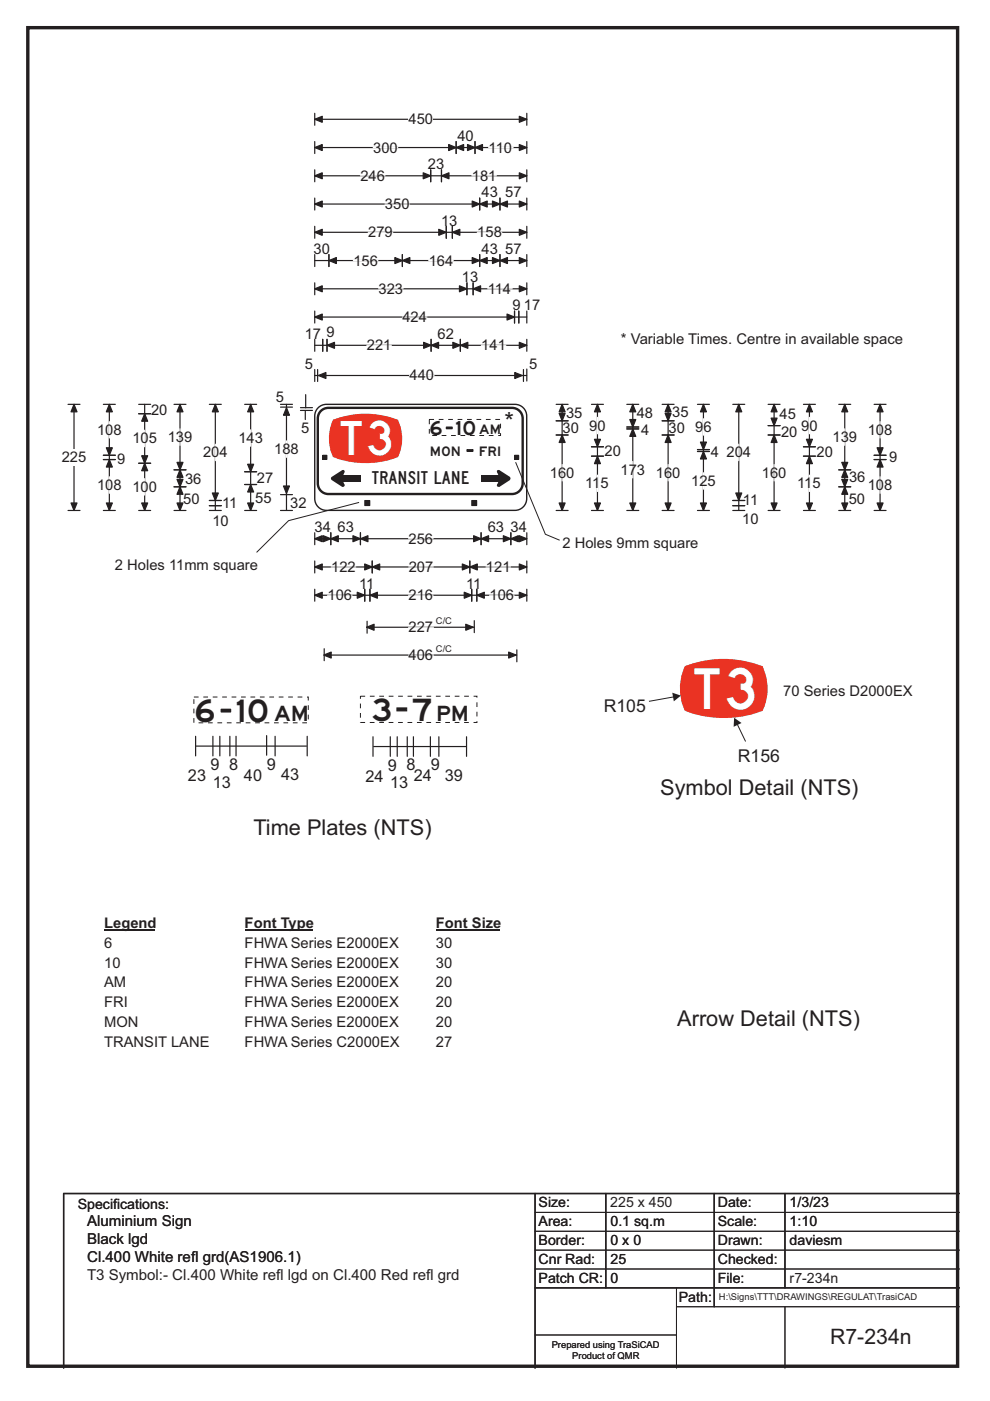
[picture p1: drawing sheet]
<svg xmlns="http://www.w3.org/2000/svg" width="210mm" height="297mm" viewBox="0 0 210 297" stroke-linecap="round" stroke-linejoin="round" font-family="sans-serif">
<path d="M5.9 5.9h197.2v283.8h-197.2z" fill="none" stroke="#231f20" stroke-width=".72"/>
<path d="M66.8 25.3h44.9M66.8 24v2.6M111.7 24v2.6" fill="none" stroke="#231f20" stroke-width=".25"/>
<g fill="#231f20" stroke="#231f20" stroke-width=".25">
<path d="M66.8 25.3l1.5-.6v1.2z" fill-rule="evenodd"/>
<path d="M110.1 24.7l1.6 .6-1.6 .6z" fill-rule="evenodd"/>
</g>
<path d="M86.7 23.6h5.2v3.4h-5.2z" fill="#fff"/>
<g fill="none" stroke="#231f20" stroke-width=".25">
<path d="M66.8 31.3h44.9M66.8 30v2.6M66.8 36v2.5M66.8 37.3h44.9M91.4 36v2.5M93.6 36v2.5M96.8 30v2.6M100.8 30v2.6M111.7 30v2.6M111.7 36v2.5M66.8 42v2.5M66.8 48v2.5"/>
<path d="M66.8 54v2.5M66.8 60v2.5M66.8 43.3h44.9M66.8 49.3h44.9M66.8 55.2h44.9M69.8 54v2.5M85.3 54v2.5M94.7 48v2.5M95.9 48v2.5M99 60v2.5M100.3 60v2.5M101.7 42v2.5"/>
<path d="M101.7 54v2.5M106 42v2.5M106 54v2.5M111.7 42v2.5M111.7 48v2.5M111.7 54v2.5M111.7 60v2.5M66.8 66v2.5M66.8 71.9v2.6M66.8 61.2h44.9M66.8 67.2h44.9M66.8 73.2h44.9"/>
<path d="M68.5 71.9v2.6M69.4 71.9v2.6M91.4 71.9v2.6M97.6 71.9v2.6M109.1 66v2.5M110 66v2.5M111.7 66v2.5M111.7 71.9v2.6M14.4 85.7h2.6M15.7 85.7v22.5M14.4 108.2h2.6M66.8 113v2.5"/>
<path d="M66.8 118.9v2.6M66.8 114.2h44.9M70.2 113v2.5M76.5 113v2.5M78.9 118.9v2.6M99.6 118.9v2.6M102 113v2.5M108.3 113v2.5M111.7 113v2.5M111.7 118.9v2.6M66.8 124.9v2.6M66.8 120.2h44.9"/>
<path d="M66.8 126.2h44.9M77.4 124.9v2.6M78.5 124.9v2.6M100.1 124.9v2.6M101.1 124.9v2.6M111.7 124.9v2.6"/>
</g>
<g fill="#231f20" stroke="#231f20" stroke-width=".25">
<path d="M96.8 31.3l1.5-.7v1.3z" fill-rule="evenodd"/>
<path d="M99.2 30.6l1.6 .7-1.6 .6z" fill-rule="evenodd"/>
<path d="M66.8 31.3l1.5-.7v1.3z" fill-rule="evenodd"/>
<path d="M95.2 30.6l1.6 .7-1.6 .6z" fill-rule="evenodd"/>
<path d="M100.8 31.3l1.5-.7v1.3z" fill-rule="evenodd"/>
<path d="M110.1 30.6l1.6 .7-1.6 .6z" fill-rule="evenodd"/>
<path d="M66.8 37.3l1.5-.7v1.3z" fill-rule="evenodd"/>
<path d="M89.8 36.6l1.6 .7-1.6 .6z" fill-rule="evenodd"/>
<path d="M93.6 37.3l1.6-.7v1.3z" fill-rule="evenodd"/>
<path d="M110.1 36.6l1.6 .7-1.6 .6z" fill-rule="evenodd"/>
<path d="M101.7 43.3l1.6-.7v1.3z" fill-rule="evenodd"/>
<path d="M104.5 42.6l1.5 .7-1.5 .6z" fill-rule="evenodd"/>
<path d="M66.8 43.3l1.5-.7v1.3z" fill-rule="evenodd"/>
<path d="M100.2 42.6l1.5 .7-1.5 .6z" fill-rule="evenodd"/>
<path d="M106 43.3l1.6-.7v1.3z" fill-rule="evenodd"/>
<path d="M110.1 42.6l1.6 .7-1.6 .6z" fill-rule="evenodd"/>
<path d="M66.8 49.3l1.5-.7v1.3z" fill-rule="evenodd"/>
<path d="M93.1 48.6l1.6 .7-1.6 .6z" fill-rule="evenodd"/>
<path d="M95.9 49.3l1.6-.7v1.3z" fill-rule="evenodd"/>
<path d="M110.1 48.6l1.6 .7-1.6 .6z" fill-rule="evenodd"/>
<path d="M69.8 55.2l1.6-.6v1.3z" fill-rule="evenodd"/>
<path d="M83.8 54.6l1.5 .6-1.5 .7z" fill-rule="evenodd"/>
<path d="M85.3 55.2l1.6-.6v1.3z" fill-rule="evenodd"/>
<path d="M100.2 54.6l1.5 .6-1.5 .7z" fill-rule="evenodd"/>
<path d="M101.7 55.2l1.6-.6v1.3z" fill-rule="evenodd"/>
<path d="M104.5 54.6l1.5 .6-1.5 .7z" fill-rule="evenodd"/>
<path d="M106 55.2l1.6-.6v1.3z" fill-rule="evenodd"/>
<path d="M110.1 54.6l1.6 .6-1.6 .7z" fill-rule="evenodd"/>
<path d="M66.8 61.2l1.5-.6v1.3z" fill-rule="evenodd"/>
<path d="M97.4 60.6l1.6 .6-1.6 .7z" fill-rule="evenodd"/>
<path d="M100.3 61.2l1.6-.6v1.3z" fill-rule="evenodd"/>
<path d="M110.1 60.6l1.6 .6-1.6 .7z" fill-rule="evenodd"/>
<path d="M66.8 67.2l1.5-.6v1.3z" fill-rule="evenodd"/>
<path d="M107.5 66.6l1.6 .6-1.6 .7z" fill-rule="evenodd"/>
<path d="M69.4 73.2l1.5-.6v1.2z" fill-rule="evenodd"/>
<path d="M89.8 72.6l1.6 .6-1.6 .6z" fill-rule="evenodd"/>
<path d="M91.4 73.2l1.6-.6v1.2z" fill-rule="evenodd"/>
<path d="M96.1 72.6l1.5 .6-1.5 .6z" fill-rule="evenodd"/>
<path d="M97.6 73.2l1.6-.6v1.2z" fill-rule="evenodd"/>
<path d="M110.1 72.6l1.6 .6-1.6 .6z" fill-rule="evenodd"/>
<path d="M70.2 114.2l1.6-.6v1.3z" fill-rule="evenodd"/>
<path d="M74.9 113.6l1.6 .6-1.6 .7z" fill-rule="evenodd"/>
<path d="M66.8 114.2l1.5-.6v1.3z" fill-rule="evenodd"/>
<path d="M68.6 113.6l1.6 .6-1.6 .7z" fill-rule="evenodd"/>
<path d="M76.5 114.2l1.5-.6v1.3z" fill-rule="evenodd"/>
<path d="M100.5 113.6l1.5 .6-1.5 .7z" fill-rule="evenodd"/>
<path d="M102 114.2l1.6-.6v1.3z" fill-rule="evenodd"/>
<path d="M106.8 113.6l1.5 .6-1.5 .7z" fill-rule="evenodd"/>
<path d="M108.3 114.2l1.6-.6v1.3z" fill-rule="evenodd"/>
<path d="M110.1 113.6l1.6 .6-1.6 .7z" fill-rule="evenodd"/>
<path d="M78.9 120.2l1.6-.6v1.2z" fill-rule="evenodd"/>
<path d="M98.1 119.6l1.5 .6-1.5 .6z" fill-rule="evenodd"/>
<path d="M66.8 120.2l1.5-.6v1.2z" fill-rule="evenodd"/>
<path d="M77.4 119.6l1.5 .6-1.5 .6z" fill-rule="evenodd"/>
<path d="M99.6 120.2l1.6-.6v1.2z" fill-rule="evenodd"/>
<path d="M110.1 119.6l1.6 .6-1.6 .6z" fill-rule="evenodd"/>
<path d="M66.8 126.2l1.5-.6v1.2z" fill-rule="evenodd"/>
<path d="M75.8 125.6l1.6 .6-1.6 .6z" fill-rule="evenodd"/>
<path d="M78.5 126.2l1.5-.6v1.2z" fill-rule="evenodd"/>
<path d="M98.5 125.6l1.6 .6-1.6 .6z" fill-rule="evenodd"/>
<path d="M101.1 126.2l1.6-.6v1.2z" fill-rule="evenodd"/>
<path d="M110.1 125.6l1.6 .6-1.6 .6z" fill-rule="evenodd"/>
<path d="M15.7 85.7l.6 1.6h-1.2z" fill-rule="evenodd"/>
<path d="M15.1 106.6h1.2l-.6 1.6z" fill-rule="evenodd"/>
</g>
<g fill="none" stroke="#fff" stroke-width=".25">
<path d="M76.5 37.3h5.2M79.2 31.3h5.2M100.1 37.3h5.2M103.6 31.3h5.2M74.9 55.2h5.3M78.1 49.3h5.2M81.7 43.3h5.2M90.9 55.2h5.2M101.2 49.3h5.2M77.8 73.2h5.2M80.3 61.2h5.2M85.3 67.2h5.2"/>
<path d="M102.1 73.2h5.2M103.4 61.2h5.2M86.7 114.2h5.2M69.5 126.2h5.2M70.2 120.2h5.3M86.7 126.2h5.2M86.7 120.2h5.2M103.1 120.2h5.2M103.8 126.2h5.2"/>
</g>
<path d="M13.1 95.2h5.2v3.5h-5.2z" fill="#fff"/>
<g fill="none" stroke="#231f20" stroke-width=".25">
<path d="M21.9 96.5h2.6M21.9 97.4h2.6M21.9 85.7h2.6M23.2 85.7v22.5M29.4 85.7h2.6M29.4 87.7h2.6M29.4 98.2h2.6M30.7 85.7v22.5M36.9 85.7h2.5M36.9 99.6h2.5M38.2 85.7v22.5M44.4 85.7h2.5"/>
<path d="M45.7 85.7v22.5M51.9 85.7h2.5M53.2 85.7v22.5M118 85.7h2.5M118 89.2h2.5M118 92.2h2.5M119.2 85.7v22.5M125.5 85.7h2.5M125.5 94.7h2.5M125.5 96.7h2.5M126.7 85.7v22.5M132.9 85.7h2.6"/>
<path d="M132.9 90.5h2.6M132.9 90.9h2.6M134.2 85.7v22.5M140.4 85.7h2.6M140.4 89.2h2.6M140.4 92.2h2.6M141.7 85.7v22.5M147.9 85.7h2.6M147.9 95.3h2.6M147.9 95.7h2.6M149.2 85.7v22.5M155.4 85.7h2.6"/>
<path d="M156.7 85.7v22.5M162.9 85.7h2.6M162.9 92.2h2.6M162.9 90.2h2.6M164.2 85.7v22.5M170.4 85.7h2.6M170.4 94.7h2.6M170.4 96.7h2.6M171.7 85.7v22.5M177.9 85.7h2.5M177.9 99.6h2.5M179.2 85.7v22.5"/>
<path d="M185.4 96.5h2.5M185.4 97.4h2.5M185.4 85.7h2.5M186.7 85.7v22.5M21.9 108.2h2.6M29.4 108.2h2.6M36.9 108.2h2.5M36.9 103.2h2.5M44.4 108.2h2.5M44.4 106.1h2.5M44.4 107.2h2.5M51.9 108.2h2.5"/>
<path d="M51.9 100h2.5M51.9 102.7h2.5M118 108.2h2.5M125.5 108.2h2.5M132.9 108.2h2.6M140.4 108.2h2.6M147.9 108.2h2.6M155.4 108.2h2.6M155.4 106.1h2.6M155.4 107.2h2.6M162.9 108.2h2.6M170.4 108.2h2.6"/>
<path d="M177.9 108.2h2.5M177.9 103.2h2.5M185.4 108.2h2.5"/>
</g>
<g fill="#231f20" stroke="#231f20" stroke-width=".25">
<path d="M23.2 85.7l.6 1.6h-1.2z" fill-rule="evenodd"/>
<path d="M22.6 94.9h1.2l-.6 1.6z" fill-rule="evenodd"/>
<path d="M23.2 97.4l.6 1.6h-1.2z" fill-rule="evenodd"/>
<path d="M22.6 106.6h1.2l-.6 1.6z" fill-rule="evenodd"/>
<path d="M30.7 87.7l.6 1.6h-1.3z" fill-rule="evenodd"/>
<path d="M30 96.6h1.3l-.6 1.6z" fill-rule="evenodd"/>
<path d="M30.7 98.2l.6 1.6h-1.3z" fill-rule="evenodd"/>
<path d="M30 106.6h1.3l-.6 1.6z" fill-rule="evenodd"/>
<path d="M38.2 99.6l.6 1.6h-1.3z" fill-rule="evenodd"/>
<path d="M37.5 101.6h1.3l-.6 1.6z" fill-rule="evenodd"/>
<path d="M38.2 85.7l.6 1.6h-1.3z" fill-rule="evenodd"/>
<path d="M37.5 98h1.3l-.6 1.6z" fill-rule="evenodd"/>
<path d="M38.2 103.2l.6 1.6h-1.3z" fill-rule="evenodd"/>
<path d="M37.5 106.6h1.3l-.6 1.6z" fill-rule="evenodd"/>
<path d="M45.7 85.7l.6 1.6h-1.3z" fill-rule="evenodd"/>
<path d="M45 104.5h1.3l-.6 1.6z" fill-rule="evenodd"/>
<path d="M53.2 85.7l.6 1.6h-1.3z" fill-rule="evenodd"/>
<path d="M52.5 98.4h1.3l-.6 1.6z" fill-rule="evenodd"/>
<path d="M53.2 102.7l.6 1.6h-1.3z" fill-rule="evenodd"/>
<path d="M52.5 106.6h1.3l-.6 1.6z" fill-rule="evenodd"/>
<path d="M119.2 85.7l.7 1.6h-1.3z" fill-rule="evenodd"/>
<path d="M118.6 87.6h1.3l-.7 1.6z" fill-rule="evenodd"/>
<path d="M119.2 92.2l.7 1.6h-1.3z" fill-rule="evenodd"/>
<path d="M118.6 106.6h1.3l-.7 1.6z" fill-rule="evenodd"/>
<path d="M126.7 85.7l.7 1.6h-1.3z" fill-rule="evenodd"/>
<path d="M126.1 93.1h1.3l-.7 1.6z" fill-rule="evenodd"/>
<path d="M126.7 96.7l.7 1.6h-1.3z" fill-rule="evenodd"/>
<path d="M126.1 106.6h1.3l-.7 1.6z" fill-rule="evenodd"/>
<path d="M134.2 85.7l.7 1.6h-1.3z" fill-rule="evenodd"/>
<path d="M133.6 88.9h1.3l-.7 1.6z" fill-rule="evenodd"/>
<path d="M134.2 90.9l.7 1.6h-1.3z" fill-rule="evenodd"/>
<path d="M133.6 106.6h1.3l-.7 1.6z" fill-rule="evenodd"/>
<path d="M141.7 85.7l.6 1.6h-1.2z" fill-rule="evenodd"/>
<path d="M141.1 87.6h1.2l-.6 1.6z" fill-rule="evenodd"/>
<path d="M141.7 92.2l.6 1.6h-1.2z" fill-rule="evenodd"/>
<path d="M141.1 106.6h1.2l-.6 1.6z" fill-rule="evenodd"/>
<path d="M149.2 85.7l.6 1.6h-1.2z" fill-rule="evenodd"/>
<path d="M148.6 93.7h1.2l-.6 1.6z" fill-rule="evenodd"/>
<path d="M149.2 95.7l.6 1.6h-1.2z" fill-rule="evenodd"/>
<path d="M148.6 106.6h1.2l-.6 1.6z" fill-rule="evenodd"/>
<path d="M156.7 85.7l.6 1.6h-1.2z" fill-rule="evenodd"/>
<path d="M156.1 104.5h1.2l-.6 1.6z" fill-rule="evenodd"/>
<path d="M164.2 85.7l.6 1.6h-1.2z" fill-rule="evenodd"/>
<path d="M163.6 88.7h1.2l-.6 1.5z" fill-rule="evenodd"/>
<path d="M164.2 92.2l.6 1.6h-1.2z" fill-rule="evenodd"/>
<path d="M163.6 106.6h1.2l-.6 1.6z" fill-rule="evenodd"/>
<path d="M171.7 85.7l.6 1.6h-1.3z" fill-rule="evenodd"/>
<path d="M171 93.1h1.3l-.6 1.6z" fill-rule="evenodd"/>
<path d="M171.7 96.7l.6 1.6h-1.3z" fill-rule="evenodd"/>
<path d="M171 106.6h1.3l-.6 1.6z" fill-rule="evenodd"/>
<path d="M179.2 99.6l.6 1.6h-1.3z" fill-rule="evenodd"/>
<path d="M178.5 101.6h1.3l-.6 1.6z" fill-rule="evenodd"/>
<path d="M179.2 85.7l.6 1.6h-1.3z" fill-rule="evenodd"/>
<path d="M178.5 98h1.3l-.6 1.6z" fill-rule="evenodd"/>
<path d="M179.2 103.2l.6 1.6h-1.3z" fill-rule="evenodd"/>
<path d="M178.5 106.6h1.3l-.6 1.6z" fill-rule="evenodd"/>
<path d="M186.7 85.7l.6 1.6h-1.3z" fill-rule="evenodd"/>
<path d="M186 94.9h1.3l-.6 1.6z" fill-rule="evenodd"/>
<path d="M186.7 97.4l.6 1.6h-1.3z" fill-rule="evenodd"/>
<path d="M186 106.6h1.3l-.6 1.6z" fill-rule="evenodd"/>
</g>
<g fill="none" stroke="#fff" stroke-width=".25">
<path d="M23.2 89.4v3.5M30.7 91.2v3.5M38.2 90.9v3.5M45.7 94.2v3.5M53.2 91.1v3.5M119.2 98.5v3.5M126.7 88.5v3.5M134.2 97.8v3.5M141.7 98.5v3.5M149.2 88.8v3.5M156.7 94.2v3.5M164.2 98.5v3.5"/>
<path d="M171.7 88.5v3.5M179.2 90.9v3.5M186.7 89.4v3.5M23.2 101.1v3.5M30.7 101.5v3.5M126.7 100.7v3.5M149.2 100.2v3.5M171.7 100.7v3.5M186.7 101.1v3.5"/>
</g>
<path d="M22.1 194h10.7v3.5h-10.7z" fill="#fff"/>
<path d="M22.1 197.3h10.7" fill="none" stroke="#231f20" stroke-width=".32"/>
<path d="M51.9 194h14.4v3.5h-14.4z" fill="#fff"/>
<path d="M51.9 197.3h14.4" fill="none" stroke="#231f20" stroke-width=".32"/>
<path d="M92.4 194h13.5v3.5h-13.5z" fill="#fff"/>
<path d="M92.4 197.3h13.5" fill="none" stroke="#231f20" stroke-width=".32"/>
<g fill="#fff">
<path d="M22.1 198.2h1.7v3.4h-1.7z"/>
<path d="M51.9 198.2h32.9v3.4h-32.9z"/>
<path d="M92.4 198.2h3.5v3.4h-3.5z"/>
<path d="M22.1 202.3h3.5v3.5h-3.5z"/>
<path d="M51.9 202.3h32.9v3.5h-32.9z"/>
<path d="M92.4 202.3h3.5v3.5h-3.5z"/>
<path d="M22 206.5h4.7v3.5h-4.7z"/>
<path d="M51.9 206.5h32.9v3.5h-32.9z"/>
<path d="M92.4 206.5h3.5v3.5h-3.5z"/>
<path d="M22.1 210.7h5v3.5h-5z"/>
<path d="M51.9 210.7h32.9v3.5h-32.9z"/>
<path d="M92.4 210.7h3.5v3.5h-3.5z"/>
<path d="M22.1 214.9h7.2v3.5h-7.2z"/>
<path d="M51.9 214.9h32.9v3.5h-32.9z"/>
<path d="M92.4 214.9h3.5v3.5h-3.5z"/>
<path d="M22.1 219.1h22.3v3.5h-22.3z"/>
<path d="M51.9 219.1h33.1v3.5h-33.1z"/>
<path d="M92.4 219.1h3.5v3.5h-3.5z"/>
</g>
<path d="M67.3 86.7a2.47 2.47 0 0 1 1.9-1h40a2.49 2.49 0 0 1 2.5 2.5v17.5a2.5 2.5 0 0 1-2.5 2.5h-40a2.48 2.48 0 0 1-2.4-2.5v-17.5v-.6z" fill-rule="evenodd" fill="#fff" stroke="#fff" stroke-width=".21"/>
<path d="M67.3 86.7a2.47 2.47 0 0 1 1.9-1h40a2.49 2.49 0 0 1 2.5 2.5v17.5a2.5 2.5 0 0 1-2.5 2.5h-40a2.48 2.48 0 0 1-2.4-2.5v-17.5v-.6z" fill="none" stroke="#231f20" stroke-width=".3"/>
<g fill="#231f20">
<path d="M70.3 101.1l2.3-1.4 .5 .3-.3 .7v1.5l.3 .7-.5 .4-2.3-1.5z" fill-rule="evenodd"/>
<path d="M105.4 100l.5-.3 2.3 1.4v.7l-2.3 1.5-.5-.4 .3-.7v-1.5z" fill-rule="evenodd"/>
<circle cx="72.8" cy="99.9" r=".3"/>
<circle cx="70.5" cy="101.4" r=".3"/>
<circle cx="72.8" cy="102.9" r=".3"/>
<circle cx="105.7" cy="102.9" r=".3"/>
<circle cx="108" cy="101.4" r=".3"/>
<circle cx="105.7" cy="99.9" r=".3"/>
</g>
<g fill="#231f20">
<path d="M72.8 100.7h3.7v1.5h-3.7z"/>
<path d="M102 100.7h3.7v1.5h-3.7z"/>
</g>
<path d="M70.6 89a19 19 0 0 1 13.8 0 9.2 9.2 0 0 1 0 7.9 19.1 19.1 0 0 1-13.8 0 9.4 9.4 0 0 1 0-7.9z" fill-rule="evenodd" fill="#ea3323"/>
<path d="M77.4 106.1h1v1.1h-1z" fill="#231f20"/>
<path d="M77.4 106.1h1v1.1h-1z" fill="none" stroke="#231f20" stroke-width=".21"/>
<path d="M100.1 106.1h1v1.1h-1z" fill="#231f20"/>
<path d="M100.1 106.1h1v1.1h-1z" fill="none" stroke="#231f20" stroke-width=".21"/>
<path d="M94.7 90.6h1.2v.3h-1.2z" fill="#231f20"/>
<path d="M94.7 90.5h1.2v.4h-1.2z" fill="none" stroke="#231f20" stroke-width=".21"/>
<path d="M99.1 95.3h1.2v.4h-1.2z" fill="#231f20"/>
<path d="M99 95.3h1.3v.4h-1.3z" fill="none" stroke="#231f20" stroke-width=".21"/>
<path d="M68.5 96.5h.8v.9h-.8z" fill="#231f20"/>
<path d="M68.5 96.5h.8v.9h-.8z" fill="none" stroke="#231f20" stroke-width=".21"/>
<path d="M109.2 96.5h.8v.9h-.8z" fill="#231f20"/>
<path d="M109.1 96.5h.9v.9h-.9zM113.5 257.1h90M113.5 261.1h90M113.5 265.1h90M113.5 269.1h90M143.5 277.1h60M143.5 273.1v17M166.5 277.1v13M113.5 283h30" fill="none" stroke="#231f20" stroke-width=".21"/>
<path d="M113.5 253.1v37M128.5 253.1v20M151.5 253.1v24M166.5 253.1v20M203.5 253.1h-190v37M113.5 273.1h90" fill="none" stroke="#231f20" stroke-width=".3"/>
<path d="M68.1 87.1l.9-.5 .6-.1h39a2.25 2.25 0 0 1 2.3 2.2v13.8a2.27 2.27 0 0 1-2.3 2.2h-39a2.25 2.25 0 0 1-2.2-2.2v-13.8l.1-.6z" fill="none" stroke="#231f20" stroke-width=".51"/>
<g fill="none" stroke="#231f20" stroke-width=".25">
<path d="M66.8 78.3v2.6M67.4 78.3v2.6M111 78.3v2.6M111.7 79.6h-44.9M111.7 78.2v2.6M59.5 85.7h2.5M59.5 86.3h2.5M60.8 85.7v22.5M63.7 86.4h2.6M63.7 87h2.6M64.8 87.2v1.8M64.8 83.7v2.8"/>
<path d="M59.5 104.9h2.5M59.5 108.2h2.5M79.1 156.2v4.2M79.2 158.3h19.6M82.8 156.2v4.2M84.3 156.2v4.2M86.4 156.2v4.2M87.7 156.2v4.2M91.3 156.2v4.2M93.1 156.2v4.2M99 156.2v4.2"/>
</g>
<g fill="#231f20" stroke="#231f20" stroke-width=".25">
<path d="M60.8 86.5l.6 1.5h-1.3z" fill-rule="evenodd"/>
<path d="M60.1 103h1.3l-.6 1.6z" fill-rule="evenodd"/>
<path d="M67.5 79.6l1.6-.6v1.2z" fill-rule="evenodd"/>
<path d="M109.2 79l1.6 .6-1.6 .6z" fill-rule="evenodd"/>
</g>
<path d="M86.9 79.6h5.2M60.8 93.5v3.5" fill="none" stroke="#fff" stroke-width=".25"/>
<path d="M91.1 88.9h15.1v3.4h-15.1zM76.4 147.6h24.8v5.6h-24.8z" fill="none" stroke="#231f20" stroke-width=".21" stroke-dasharray="1 1" stroke-linecap="butt"/>
<path d="M84.2 150.1h2.1v.6h-2.1z" fill-rule="evenodd" fill="#231f20" stroke="#231f20" stroke-width=".21"/>
<path d="M145.3 141.2a22.8 22.8 0 0 1 16.5 .1 11 11 0 0 1-.1 9.4 22.9 22.9 0 0 1-16.5 0 11.2 11.2 0 0 1 .1-9.5z" fill-rule="evenodd" fill="#ea3323"/>
<path d="M142.9 147.8l-5.3 .9" fill="none" stroke="#231f20" stroke-width=".21"/>
<path d="M142.6 146.9l1.8 .6-1.5 1.2z" fill="#231f20"/>
<path d="M156.4 153.6l1.7 3.6" fill="none" stroke="#231f20" stroke-width=".21"/>
<path d="M155.7 152.2l1.6 1.1-1.7 .8z" fill="#231f20"/>
<path d="M46.9 150.4h2v.6h-2z" fill="#231f20"/>
<path d="M109.4 98l6.3 15.3 3 1.2M76.2 106.5l-15 3.9-6.8 6.7M46.9 150.4h2v.6h-2z" fill="none" stroke="#231f20" stroke-width=".21"/>
<path d="M41.1 147.8h24.3v5.5h-24.3z" fill="none" stroke="#231f20" stroke-width=".21" stroke-dasharray="1 1" stroke-linecap="butt"/>
<g fill="none" stroke="#231f20" stroke-width=".25">
<path d="M68.8 137.5v2.6M68.9 138.9h40.7M77.8 133h22.8M77.9 131.7v2.6M100.6 131.6v2.5M109.6 137.8v2.5M41.5 156.1v4.2M41.6 158.2h23.4M45.2 156.1v4.2M46.6 156.1v4.2M48.8 156.1v4.2M50.1 156.1v4.2"/>
<path d="M56.6 156v4.1M58.4 156.1v4.2M65.2 156.1v4.2"/>
</g>
<g fill="#231f20" stroke="#231f20" stroke-width=".25">
<path d="M77.8 133l1.5-.6v1.2z" fill-rule="evenodd"/>
<path d="M98.8 132.4l1.6 .6-1.6 .6z" fill-rule="evenodd"/>
<path d="M68.7 138.9l1.5-.6v1.2z" fill-rule="evenodd"/>
<path d="M107.9 138.3l1.6 .6-1.6 .6z" fill-rule="evenodd"/>
</g>
<path d="M86.7 133h5.2M86.7 138.9h5.2" fill="none" stroke="#fff" stroke-width=".25"/>
<text font-size="8.6" fill="#fff" x="147.3" y="150.3">T3</text>
<text font-size="7.2" fill="#fff" x="72.3" y="96.5">T3</text>
<g font-size="6.6" fill="#231f20">
<text x="41.1" y="153.1">6 10</text>
<text x="78.7" y="152.8">3</text>
<text x="87.4" y="152.8">7</text>
</g>
<text font-size="5.2" fill="#231f20" x="107" y="91.1">*</text>
<g font-size="4.6" fill="#231f20">
<text x="140" y="168.6">Symbol Detail (NTS)</text>
<text x="53.7" y="177">Time Plates (NTS)</text>
<text x="143.7" y="217.5">Arrow Detail (NTS)</text>
</g>
<g font-size="4.5" fill="#231f20">
<text x="58.1" y="152.9">AM</text>
<text x="92.5" y="152.8">PM</text>
<text x="176.1" y="284.9">R7-2 4n</text>
<text x="185.8" y="284.9">3</text>
</g>
<text font-size="4.1" fill="#231f20" x="91.1" y="92.2">6 10</text>
<text font-size="3.8" fill="#231f20" x="78.9" y="102.7">TRANSIT LANE</text>
<g font-size="3.7" fill="#231f20">
<text x="128.1" y="151.1">R105</text>
<text x="156.5" y="161.7">R156</text>
</g>
<g font-size="3.5" fill="#231f20">
<text x="39.9" y="165.7">23</text>
<text x="44.6" y="163.3">9</text>
<text x="45.1" y="167">13</text>
<text x="48.6" y="163.2">8</text>
<text x="51.7" y="165.5">40</text>
<text x="56.6" y="163.3">9</text>
<text x="59.6" y="165.4">43</text>
<text x="77.5" y="165.8">24</text>
<text x="82.2" y="163.4">9</text>
<text x="82.7" y="167.1">13</text>
<text x="86.2" y="163.3">8</text>
<text x="87.8" y="165.6">24</text>
<text x="91.4" y="163.4">9</text>
<text x="94.3" y="165.5">39</text>
</g>
<g font-size="3.2" fill="#231f20">
<text x="131.7" y="72.9">* Variable Times. Centre in available space</text>
<text x="18.5" y="259.9">Aluminium Sign</text>
<text x="18.5" y="263.8">Black lgd</text>
<text x="18.5" y="267.6">Cl.400 White ref</text>
<text x="40.5" y="267.6">l grd(AS1906.1)</text>
<text x="18.5" y="271.4">T3 Symbol:- Cl.400 White ref</text>
<text x="58.6" y="271.4">l lgd on Cl.400 Red ref</text>
<text x="90.4" y="271.4">l grd</text>
</g>
<g font-size="3.1" fill="#231f20">
<text x="86.7" y="26.3">450</text>
<text x="97" y="29.9">40</text>
<text x="79.2" y="32.3">300</text>
<text x="90.8" y="35.9">23</text>
<text x="103.6" y="32.3">110</text>
<text x="76.5" y="38.3">246</text>
<text x="100.1" y="38.3">181</text>
<text x="102.1" y="41.9">43</text>
<text x="107.1" y="41.9">57</text>
<text x="81.7" y="44.3">350</text>
<text x="93.6" y="47.9">13</text>
<text x="66.5" y="53.8">30</text>
<text x="78.1" y="50.3">279</text>
<text x="101.2" y="50.3">158</text>
<text x="102.1" y="53.8">43</text>
<text x="107.1" y="53.8">57</text>
<text x="74.9" y="56.3">156</text>
<text x="90.9" y="56.3">164</text>
<text x="98" y="59.8">13</text>
<text x="80.3" y="62.3">323</text>
<text x="103.4" y="62.3">114</text>
<text x="108.7" y="65.8">9</text>
<text x="111.1" y="65.8">17</text>
<text x="64.6" y="71.8">17</text>
<text x="69.3" y="71.5">9</text>
<text x="85.3" y="68.3">424</text>
<text x="92.8" y="71.8">62</text>
<text x="77.8" y="74.3">221</text>
<text x="102.1" y="74.3">141</text>
<text x="64.6" y="78.2">5</text>
<text x="86.9" y="80.7">440</text>
<text x="112.3" y="78.2">5</text>
<text x="32" y="87.9">20</text>
<text x="58.5" y="85.3">5</text>
<text x="120.1" y="88.5">35</text>
<text x="135.1" y="88.7">48</text>
<text x="142.6" y="88.4">35</text>
<text x="165.3" y="88.8">45</text>
<text x="20.6" y="92.2">108</text>
<text x="28.1" y="94">105</text>
<text x="35.6" y="93.7">139</text>
<text x="50.6" y="93.9">143</text>
<text x="63.9" y="91.8">5</text>
<text x="119.3" y="91.8">30</text>
<text x="125" y="91.3">90</text>
<text x="136" y="92.2">4</text>
<text x="141.8" y="91.8">30</text>
<text x="147.5" y="91.6">96</text>
<text x="165.7" y="92.6">20</text>
<text x="169.9" y="91.3">90</text>
<text x="176.6" y="93.7">139</text>
<text x="184.1" y="92.2">108</text>
<text x="13.1" y="98">225</text>
<text x="24.9" y="98.3">9</text>
<text x="43.1" y="97">204</text>
<text x="58.2" y="96.3">188</text>
<text x="116.6" y="101.3">160</text>
<text x="128.2" y="96.7">20</text>
<text x="131.6" y="100.6">173</text>
<text x="139.1" y="101.3">160</text>
<text x="150.8" y="96.9">4</text>
<text x="154.1" y="97">204</text>
<text x="161.6" y="101.3">160</text>
<text x="173.2" y="96.9">20</text>
<text x="188.6" y="98">9</text>
<text x="20.6" y="103.9">108</text>
<text x="28.1" y="104.3">100</text>
<text x="38.9" y="106.8">50</text>
<text x="39.3" y="102.6">36</text>
<text x="47.1" y="107.6">11</text>
<text x="54.1" y="106.7">55</text>
<text x="54.5" y="102.4">27</text>
<text x="61.6" y="107.8">32</text>
<text x="124.1" y="103.5">115</text>
<text x="146.6" y="103">125</text>
<text x="157.6" y="107">11</text>
<text x="169.1" y="103.5">115</text>
<text x="180" y="106.9">50</text>
<text x="180.1" y="102.2">36</text>
<text x="184.1" y="103.9">108</text>
<text x="45" y="111.5">10</text>
<text x="66.7" y="112.8">34</text>
<text x="71.6" y="112.8">63</text>
<text x="103.5" y="112.8">63</text>
<text x="108.3" y="112.8">34</text>
<text x="157.4" y="111.1">10</text>
<text x="86.7" y="115.3">256</text>
<text x="119.3" y="116.1">2 Holes 9mm square</text>
<text x="24.4" y="120.8">2 Holes 11mm square</text>
<text x="70.2" y="121.3">122</text>
<text x="76.2" y="124.8">11</text>
<text x="86.7" y="121.3">207</text>
<text x="98.8" y="124.8">11</text>
<text x="103.1" y="121.3">121</text>
<text x="69.5" y="127.3">106</text>
<text x="86.7" y="127.3">216</text>
<text x="103.8" y="127.3">106</text>
<text x="86.7" y="134">227</text>
<text x="86.7" y="139.9">406</text>
<text x="166.1" y="147.5">70 Series D2000EX</text>
<text x="22.1" y="196.8">Legend</text>
<text x="51.9" y="196.8">Font Type</text>
<text x="92.4" y="196.8">Font Size</text>
<text x="22.1" y="200.9">6</text>
<text x="51.9" y="200.9">FHWA Series E2000EX</text>
<text x="92.4" y="200.9">30</text>
<text x="22.1" y="205.1">10</text>
<text x="22.1" y="209.3">AM</text>
<text x="51.9" y="205.1">FHWA Series E2000EX</text>
<text x="51.9" y="209.3">FHWA Series E2000EX</text>
<text x="92.4" y="205.1">30</text>
<text x="92.4" y="209.3">20</text>
<text x="22.1" y="213.5">FRI</text>
<text x="51.9" y="213.5">FHWA Series E2000EX</text>
<text x="92.4" y="213.5">20</text>
<text x="22.1" y="217.7">MON</text>
<text x="22.1" y="221.9">TRANSIT LANE</text>
<text x="51.9" y="217.7">FHWA Series E2000EX</text>
<text x="51.9" y="221.9">FHWA Series C2000EX</text>
<text x="92.4" y="217.7">20</text>
<text x="92.4" y="221.9">27</text>
</g>
<g font-size="3" fill="#231f20">
<text x="16.5" y="256.2">Specif</text>
<text x="24" y="256.2">ications:</text>
<text x="114.2" y="256">Size:</text>
<text x="129.4" y="256">225 x 450</text>
<text x="152.2" y="256">Date:</text>
<text x="167.5" y="256">1/3/23</text>
<text x="114.2" y="260">Area:</text>
<text x="114.2" y="264">Border:</text>
<text x="129.5" y="260">0.1 sq.m</text>
<text x="129.5" y="264">0 x 0</text>
<text x="152.2" y="260">Scale:</text>
<text x="152.2" y="264">Drawn:</text>
<text x="167.5" y="260">1:10</text>
<text x="167.5" y="264">daviesm</text>
<text x="114.2" y="268">Cnr Rad:</text>
<text x="129.5" y="268">25</text>
<text x="152.2" y="268">Checked:</text>
<text x="114.2" y="272">Patch CR:</text>
<text x="129.5" y="272">0</text>
<text x="144" y="276">Path:</text>
<text x="152.2" y="272">File:</text>
<text x="167.5" y="272">r7-2 4n</text>
<text x="172.8" y="272">3</text>
</g>
<g font-size="2.8" fill="#231f20">
<text x="101.7" y="92.1">AM</text>
<text x="91.1" y="96.6">MON</text>
<text x="101.6" y="96.6">FRI</text>
</g>
<g font-size="2" fill="#231f20">
<text x="92.5" y="132.2">C/C</text>
<text x="92.5" y="138.1">C/C</text>
<text x="152.5" y="275.6">H:\Signs\TTT\DRAWINGS\REGULAT\TrasiCAD</text>
<text x="117" y="285.8">Prepared using TraSiCAD</text>
<text x="121.4" y="288.2">Product of QMR</text>
</g>
</svg>
